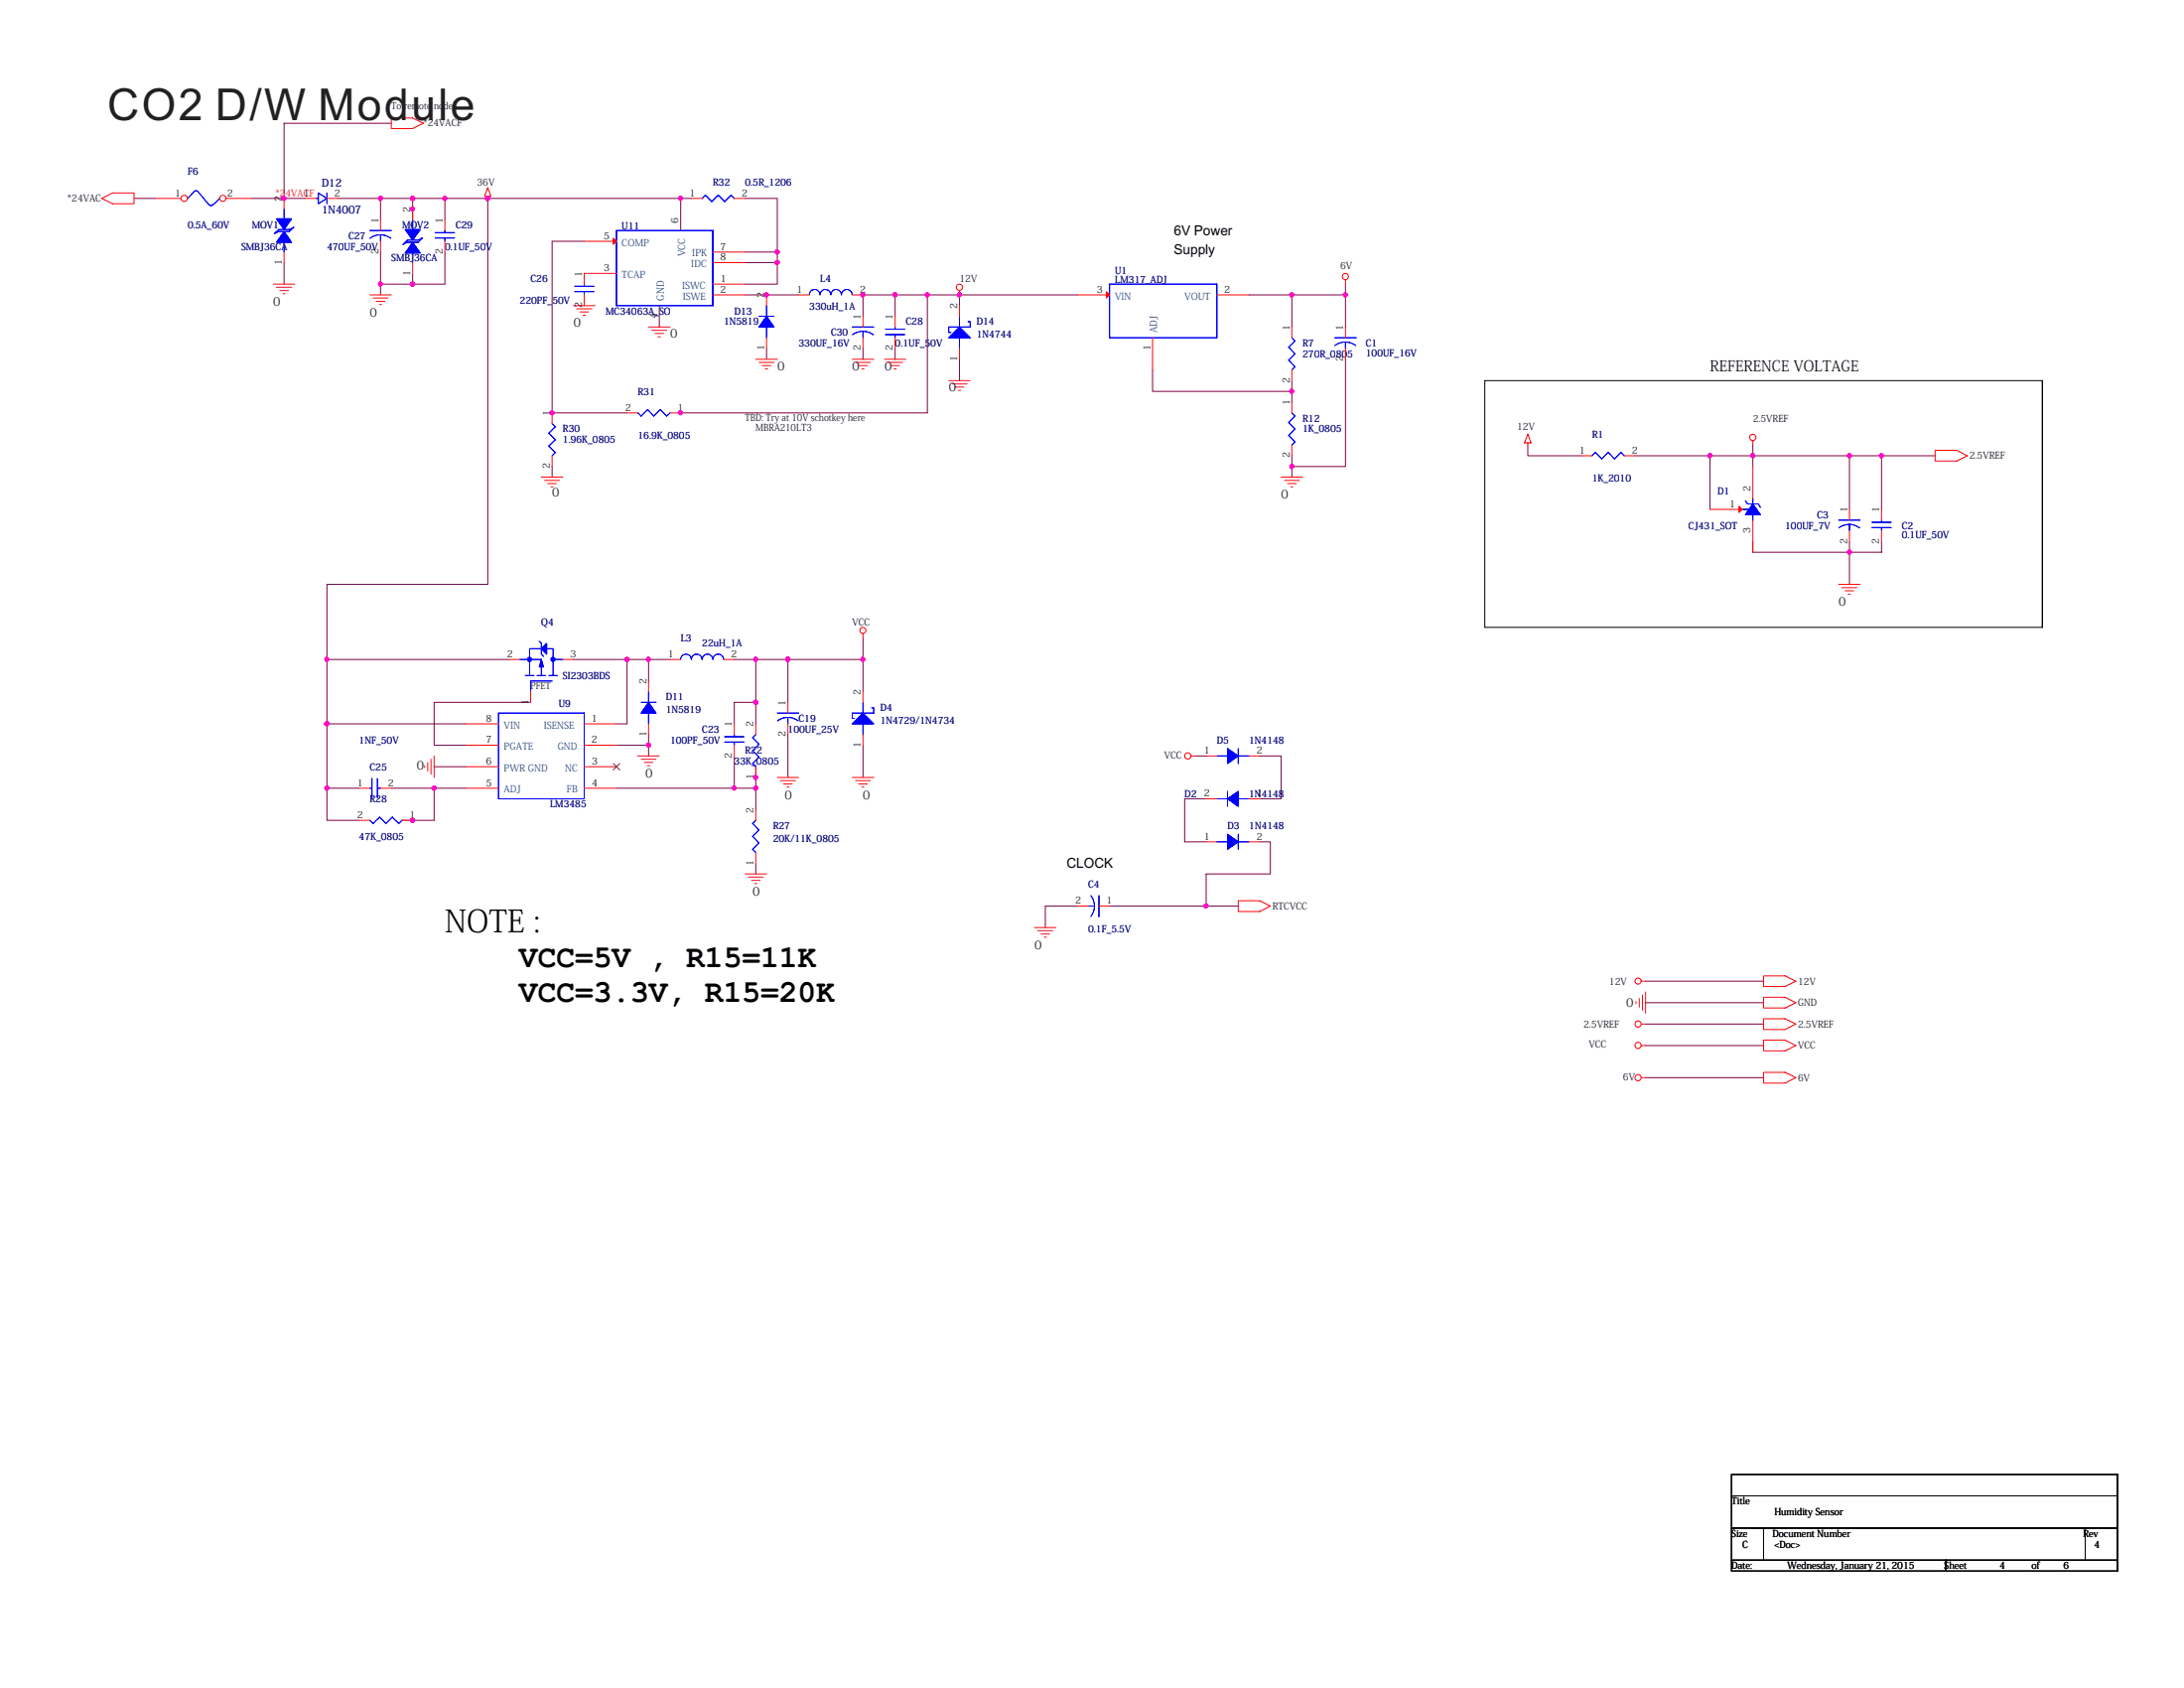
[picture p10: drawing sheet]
<svg xmlns="http://www.w3.org/2000/svg" width="279mm" height="216mm" viewBox="0 0 279 216" stroke-linecap="round" stroke-linejoin="round" font-family="sans-serif">
<g fill="none" stroke="#000" stroke-width=".13">
<path d="M189.9 48.7h71.4v31.5h-71.4zM261.3 48.7v31.5M221.5 188.6h49.4v2.7h-49.4zM221.5 191.3h49.4v4.2h-49.4zM221.5 195.5h4.1v4.1h-4.1zM221.5 199.6h27.4v1.3h-27.4zM225.6 195.5v4.1zM225.6 195.5h41.2v4.1h-41.2zM248.9 199.6v1.3zM248.9 199.6h22v1.3h-22zM266.8 195.5v4.1zM266.8 195.5h4.1v4.1h-4.1z"/>
<path d="M270.9 188.6v2.7zM270.9 191.3v4.2zM270.9 195.5v4.1zM270.9 199.6v1.3"/>
</g>
<g fill="none" stroke="#800040" stroke-width=".13">
<path d="M50.1 15.8h-13.8v9.6M17.1 25.4h2.8M32.2 25.4h6.9M36.3 33.6v2.7M43.2 25.4h5.5M48.7 36.3v1.4M48.7 32.2v4.1M48.7 25.4v2.7M48.7 25.4h4.1M52.8 25.4h4.1M52.8 35v1.3h-4.1M52.8 25.4v2.7"/>
<path d="M56.9 25.4v2.7M56.9 32.2v4.1h-4.1M56.9 25.4h30.2M62.4 25.4v49.3h-20.6v9.6M74.7 30.9h-4.1v21.9h9.6M84.3 39.1v2.7M87.1 25.4h1.4M87.1 25.4v4.1M95.3 25.4h4.1v6.8M95.3 32.2h4.1M95.3 33.6h4.1M95.3 37.7h6.9"/>
<path d="M99.4 32.2v4.1h-4.1M114.5 37.7v2.7M118.6 37.7v15.1h-31.5M122.7 37.7h-12.3v2.7M122.7 37.7h15.1M122.7 37.7v1.4M159.8 37.7h5.5v4.1M165.3 37.7h6.8M172.1 37.7v4.1M172.1 36.3v1.4M70.6 59.7v1.3M98.1 44.6v1.4"/>
<path d="M110.4 44.6v1.4M114.5 44.6v1.4M122.7 46v2.7M147.4 47.3v2.8h17.9M165.3 50.1v1.3M165.3 48.7v1.4M165.3 58.3v1.4M172.1 46v13.7h-6.8v1.3M195.5 56.9v1.4h6.8M209.2 58.3h9.6M218.8 58.3h5.4M218.8 58.3v6.9"/>
<path d="M224.2 56.9v1.4M224.2 58.3v1.4M224.2 58.3h23.4M236.6 58.3v6.9M240.7 58.3v6.9M224.2 69.3v1.3h12.4M236.6 70.6v4.1M236.6 69.3v1.3M240.7 69.3v1.3h-4.1M41.8 84.3h23.4M41.8 84.3v8.3M41.8 92.6v8.2h4.1"/>
<path d="M41.8 92.6h17.8M55.5 98.1h4.1M67.9 89.8h-12.4v5.5h4.1M73.4 84.3h6.8M78.9 95.3h4.1M80.2 84.3v8.3h-1.3M80.2 84.3h2.8M83 94v1.3M83 95.3v1.4M83 84.3h2.7M83 84.3v2.8M93.9 84.3h2.8"/>
<path d="M93.9 96.7v4.1M96.7 89.8h-2.8v2.8M96.7 84.3v8.3M96.7 98.1v2.7M96.7 84.3h13.7M100.8 94v5.4M100.8 84.3v5.5M110.4 81.6v2.7M110.4 95.3v4.1M110.4 84.3v4.2M152.9 96.7h1.4M161.2 96.7h2.7v5.5h-2.7"/>
<path d="M41.8 100.8v4.1h4.1M50.1 100.8h5.4M55.5 100.8h4.1M55.5 100.8v4.1h-4.1M78.9 100.8h15M93.9 100.8h2.8M96.7 100.8v2.7M96.7 110.4v1.4M137.8 115.9h-4.1v2.7M141.9 115.9h12.4M154.3 102.2h-2.7v5.5h2.7M154.3 115.9h4.1"/>
<path d="M161.2 107.7h1.3v4.1h-8.2v4.1M210.5 128.2h15.1M210.5 125.5h15.1M210.5 131h15.1M210.5 133.7h15.1M210.5 137.8h15.1"/>
</g>
<g fill="#f0f" stroke="#f0f" stroke-width=".13">
<circle cx="70.6" cy="52.8" r=".27"/>
<circle cx="114.5" cy="37.7" r=".27"/>
<circle cx="99.4" cy="33.6" r=".27"/>
<circle cx="98.1" cy="37.7" r=".27"/>
<circle cx="87.1" cy="52.8" r=".27"/>
<circle cx="52.8" cy="36.3" r=".27"/>
<circle cx="52.8" cy="25.4" r=".27"/>
<circle cx="48.7" cy="25.4" r=".27"/>
<circle cx="62.4" cy="25.4" r=".27"/>
<circle cx="56.9" cy="25.4" r=".27"/>
<circle cx="52.8" cy="26.7" r=".27"/>
<circle cx="87.1" cy="25.4" r=".27"/>
<circle cx="99.4" cy="32.2" r=".27"/>
<circle cx="110.4" cy="37.7" r=".27"/>
<circle cx="122.7" cy="37.7" r=".27"/>
<circle cx="118.6" cy="37.7" r=".27"/>
<circle cx="96.7" cy="99.4" r=".27"/>
<circle cx="80.2" cy="84.3" r=".27"/>
<circle cx="83" cy="84.3" r=".27"/>
<circle cx="55.5" cy="100.8" r=".27"/>
<circle cx="52.8" cy="104.9" r=".27"/>
<circle cx="96.7" cy="89.8" r=".27"/>
<circle cx="96.7" cy="100.8" r=".27"/>
<circle cx="93.9" cy="100.8" r=".27"/>
<circle cx="41.8" cy="100.8" r=".27"/>
<circle cx="41.8" cy="92.6" r=".27"/>
<circle cx="100.8" cy="84.3" r=".27"/>
<circle cx="110.4" cy="84.3" r=".27"/>
<circle cx="83" cy="95.3" r=".27"/>
<circle cx="96.7" cy="84.3" r=".27"/>
<circle cx="154.3" cy="115.9" r=".27"/>
<circle cx="41.8" cy="84.3" r=".27"/>
<circle cx="165.3" cy="59.7" r=".27"/>
<circle cx="165.3" cy="37.7" r=".27"/>
<circle cx="165.3" cy="50" r=".27"/>
<circle cx="172.1" cy="37.7" r=".27"/>
<circle cx="236.6" cy="58.3" r=".27"/>
<circle cx="224.2" cy="58.3" r=".27"/>
<circle cx="240.7" cy="58.3" r=".27"/>
<circle cx="236.6" cy="70.6" r=".27"/>
<circle cx="48.7" cy="36.3" r=".27"/>
<circle cx="36.3" cy="25.4" r=".27"/>
<circle cx="218.7" cy="58.3" r=".27"/>
</g>
<g fill="none" stroke="#f00" stroke-width=".13">
<path d="M50.1 15.1h2.7l1.4 .7-1.4 .6h-2.7zM13 25.4l1.4-.7h2.7v1.4h-2.7zM35 36.3h2.7M35.4 36.7h1.9M35.8 37.2h1.1M36.2 37.6h.3M36.3 25.4v1.3M36.3 32.2v1.4M47.3 37.7h2.8M47.7 38.1h1.9M48.1 38.5h1.1M48.6 38.9h.2"/>
<path d="M52.8 26.7v1.4M52.8 33.6v1.4M56.9 28.1v1.4M56.9 30.9v1.3M62.4 24l.4 1.1h-.8zM62.4 25.1v.3M73.4 39.1h2.7M73.8 39.5h1.9M74.2 39.9h1.1M74.7 35v1.3M74.7 37.7v1.4M98.1 37.7v1.4"/>
<path d="M102.2 37.7h1.3M109 37.7h1.4M122.7 37.2v.5M172.1 35.8v.5M70.6 52.8v1.4M70.6 58.3v1.4M74.6 40.3h.3M83 41.8h2.7M83.4 42.2h1.9M83.8 42.7h1.1M84.2 43.1h.3M96.7 46h2.7"/>
<path d="M97.1 46.4h1.9M97.5 46.8h1.1M97.9 47.2h.3M98.1 43.2v1.4M109 46h2.8M109.5 46.4h1.9M109.9 46.8h1.1M110.3 47.2h.2M110.4 40.4v1.4M110.4 43.2v1.4M113.2 46h2.7M113.6 46.4h1.9"/>
<path d="M114 46.8h1.1M114.4 47.2h.3M114.5 40.4v1.4M114.5 43.2v1.4M121.4 48.7h2.7M121.8 49.1h1.9M122.2 49.5h1.1M122.6 49.9h.3M165.3 41.8v1.4M165.3 47.3v1.4M195.5 55.5l.4 1.1h-.9zM195.5 56.6v.3"/>
<path d="M224.2 56.4v.5M224.2 59.7v4.1M247.6 57.6h2.7l1.4 .7-1.4 .7h-2.7zM69.3 61h2.7M69.7 61.4h1.9M70.1 61.8h1.1M70.5 62.3h.3M163.9 61h2.7M164.3 61.4h1.9M164.7 61.8h1.1M165.1 62.3h.3M218.8 65.2h4.1"/>
<path d="M224.2 66.5v4.1M235.2 74.7h2.8M235.6 75.2h2M236.1 75.6h1.1M236.5 76h.2M240.7 65.2v1.3M240.7 67.9v1.4M54.3 97.9v.3M54.7 97.5v1.1M55.1 97.1v1.9M55.5 96.7v2.7M65.2 84.3h1.3"/>
<path d="M67.9 88.5v1.3M72 84.3h1.4M81.6 96.7h2.7M82 97.1h1.9M82.4 97.5h1.1M82.8 97.9h.3M93.9 92.6v1.4M93.9 95.3v1.4M96.7 92.6v1.4M96.7 98.1v1.3M99.4 99.4h2.8M99.8 99.8h2"/>
<path d="M100.8 89.8v1.4M100.8 92.6v1.4M109 99.4h2.8M109.5 99.8h1.9M110.4 81v.6M152.4 96.7h.5M154.3 96.7h1.4M159.8 96.7h1.4M95.3 111.8h2.8M95.7 112.2h1.9M96.1 112.6h1.1M96.6 113h.2"/>
<path d="M96.7 103.5v1.4M96.7 109v1.4M100.2 100.3h1.1M100.7 100.7h.2M109.9 100.3h1.1M110.3 100.7h.2M132.4 118.6h2.7M132.8 119h1.9M133.2 119.5h1.1M133.6 119.9h.3M158.4 115.2h2.8l1.3 .7-1.3 .7h-2.8zM209.3 128.1v.3"/>
<path d="M209.7 127.7v1.1M210 125.5h.5M210 131h.5M210 133.7h.5M210 137.8h.5M210.1 127.3v1.9M210.5 126.9v2.7M225.6 127.6h2.8l1.3 .6-1.3 .7h-2.8zM225.6 124.8h2.8l1.3 .7-1.3 .7h-2.8zM225.6 130.3h2.8l1.3 .7-1.3 .7h-2.8zM225.6 133h2.8l1.3 .7-1.3 .7h-2.8zM225.6 137.2h2.8l1.3 .6-1.3 .7h-2.8z"/>
<circle cx="122.7" cy="36.7" r=".4"/>
<circle cx="172.1" cy="35.4" r=".4"/>
<circle cx="224.2" cy="55.9" r=".4"/>
<circle cx="110.4" cy="80.6" r=".39"/>
<circle cx="152" cy="96.7" r=".4"/>
<circle cx="209.6" cy="137.8" r=".4"/>
<circle cx="209.6" cy="131" r=".4"/>
<circle cx="209.6" cy="133.7" r=".4"/>
<circle cx="209.6" cy="125.5" r=".39"/>
</g>
<g fill="none" stroke="#00f" stroke-width=".13">
<path d="M25.4 24.5l-.5-.1-.9 1M25.4 24.6l1.3 1.6M26.8 26.1l.2 .2 .2-.2M28.1 25.4l-.8 .8M35.1 29.9l.5-.5h1.4l.6-.3-.6 .5h-1.4zM36.3 30.9v1.3M36.3 26.7v1.4M52.1 30.7h1.4l.5-.3-.5 .6h-1.4l-.5 .3zM52.8 32.2v1.4M52.8 28.1v1.4M55.7 30.4h2.4M55.7 29.8h2.4"/>
<path d="M56.9 29.5v.3M56.9 30.4v.5M73.5 37.3h2.5M73.5 36.6h2.5M74.7 36.3v.3M74.7 37.3v.4M98.1 39.1v1.3M103.5 37.7a.68 .68 0 0 1 .7-.7 .68 .68 0 0 1 .7 .7M104.9 37.7a.68 .68 0 0 1 .7-.7 .68 .68 0 0 1 .7 .7M106.3 37.7a.67 .67 0 0 1 .7-.7 .67 .67 0 0 1 .6 .7M107.7 37.7a.68 .68 0 0 1 .6-.7 .68 .68 0 0 1 .7 .7M70.6 54.2l.4 .4-.8 .8 .8 .8-.8 .8 .8 .9-.4 .4"/>
<path d="M97.1 40.4h1.9M98.1 41.8v1.4M109 41.8h2.8M110.4 42.4a2.15 2.15 0 0 1 1.3 .4M110.4 42.4a2.15 2.15 0 0 0-1.3 .4M110.4 42.4v.8M113.3 42.8h2.5M113.3 42.1h2.5M114.5 41.8v.3M114.5 42.8v.4M165.3 43.2l.4 .4-.8 .8 .8 .9-.8 .8 .8 .8-.4 .4M222.9 65.2h1.3v1.3"/>
<path d="M223.3 64.1l.3 .4h1.3l.3 .4M224.2 63.8v2M239.5 67.5h2.4M239.5 66.8h2.4M240.7 66.5v.3M240.7 67.5v.4M66.5 84.3h2.8v2.1M67.2 86.4h1.1M68.7 86.4h1.1M69 82l.3 .3v1.4l.2 .2M69.3 83h-1.5v3.4M69.9 83h.9v3.4"/>
<path d="M70.2 86.4h1.1M70.6 87.1h-2.7v1.4M70.8 84.3h1.2M92.7 94.9h2.5M92.7 94.2h2.5M93.9 94v.2M93.9 94.9v.4M96.7 94l-.4 .4 .8 .8-.8 .8 .8 .8-.8 .9 .4 .4M99.4 91.2h2.8M99.5 92.2a2.14 2.14 0 0 1 1.3-.4 2.14 2.14 0 0 1 1.3 .4M100.8 91.8v.8M155.7 96.7h1.3"/>
<path d="M158.4 95.7v2M158.4 96.7h1.4M96.7 104.9l-.4 .4 .8 .9-.8 .8 .8 .8-.8 .8 .4 .4"/>
</g>
<g fill="#00f" stroke="#00f" stroke-width=".13">
<path d="M98.1 40.4l.9 1.4h-1.9z" fill-rule="evenodd"/>
<path d="M98.1 40.4l.9 1.4h-1.9z" fill-rule="evenodd"/>
<path d="M224.2 64.5l1 1.3h-1.9z" fill-rule="evenodd"/>
<path d="M224.2 64.5l1 1.3h-1.9z" fill-rule="evenodd"/>
<path d="M69.3 83l.6-.7v1.4z" fill-rule="evenodd"/>
<path d="M69.3 84.3l.2 1h-.5z" fill-rule="evenodd"/>
<path d="M69.3 83l.6-.7v1.4z" fill-rule="evenodd"/>
<path d="M69.3 84.3l.2 1h-.5z" fill-rule="evenodd"/>
<path d="M36.3 29.6l1 1.4h-1.9z" fill-rule="evenodd"/>
<path d="M35.4 28h1.9l-1 1.4z" fill-rule="evenodd"/>
<path d="M36.3 29.6l1 1.4h-1.9z" fill-rule="evenodd"/>
<path d="M35.4 28h1.9l-1 1.4z" fill-rule="evenodd"/>
<path d="M157 95.7l1.4 1-1.4 1z" fill-rule="evenodd"/>
<path d="M157 95.7l1.4 1-1.4 1z" fill-rule="evenodd"/>
<path d="M52.8 31l1 1.4h-2z" fill-rule="evenodd"/>
<path d="M51.8 29.4h2l-1 1.3z" fill-rule="evenodd"/>
<path d="M52.8 31l1 1.4h-2z" fill-rule="evenodd"/>
<path d="M51.8 29.4h2l-1 1.3z" fill-rule="evenodd"/>
<circle cx="67.7" cy="84.3" r=".27"/>
<circle cx="70.7" cy="84.3" r=".27"/>
</g>
<path d="M222.5 64.7l.4 .5-.4 .4z" fill-rule="evenodd" fill="#f00" stroke="#f00" stroke-width=".13"/>
<circle cx="23.6" cy="25.4" r=".4" fill="#fff" stroke="#f00" stroke-width=".13"/>
<path d="M19.9 25.4h3.3" fill="none" stroke="#f00" stroke-width=".13"/>
<circle cx="28.5" cy="25.4" r=".4" fill="#fff" stroke="#f00" stroke-width=".13"/>
<g fill="none" stroke="#f00" stroke-width=".13">
<path d="M28.9 25.4h3.3M39.1 25.4h1.3M41.8 25.4h1.4M48.7 28.1v1.4M48.7 30.9v1.3M74.7 30.9h4.2M74.7 35h4.2M88.5 25.4h1.3M91.2 37.7h4.1M91.2 32.2h4.1M91.2 33.6h4.1M91.2 36.3h4.1"/>
<path d="M93.9 25.4h1.4M122.7 39.1v1.3M137.8 37.7h4.1M155.7 37.7h4.1M80.2 52.8h1.4M85.7 52.8h1.4M122.7 44.6v1.4M147.4 43.2v4.1M165.3 51.4v1.4M165.3 56.9v1.4M172.1 41.8v1.4M172.1 44.6v1.4"/>
<path d="M202.3 58.3h1.4M207.8 58.3h1.4M236.6 65.2v1.3M236.6 67.9v1.4M59.6 92.6h4.2M59.6 95.3h4.2M59.6 98.1h4.2M74.7 92.6h4.2M74.7 95.3h4.2M74.7 98.1h4.2M83 87.1v1.4M83 92.6v1.4"/>
<path d="M85.7 84.3h1.4M92.6 84.3h1.3M110.4 88.5v1.3M110.4 94v1.3M45.9 104.9h1.4M45.9 100.8h1.4M48.7 100.8h1.4M51.4 104.9h1.4M59.6 100.8h4.2M74.7 100.8h4.2M137.8 115.9h1.4M140.6 115.9h1.3"/>
<path d="M154.3 102.2h1.4M154.3 107.7h1.4M159.8 102.2h1.4M159.8 107.7h1.4"/>
</g>
<g fill="none" stroke="#00f" stroke-width=".13">
<path d="M40.4 25.4h.3M40.7 24.7l1.1 .7-1.1 .7zM41.8 24.7v1.4M47.3 29.5h2.8M48.7 30a2.15 2.15 0 0 1 1.3 .5M48.7 30a2.15 2.15 0 0 0-1.4 .5M48.7 30v.9M78.9 29.5h12.3v9.6h-12.3zM89.8 25.4l.4-.4 .9 .8 .8-.8 .8 .8 .8-.8 .4 .4M91.2 29.5v9.6M141.9 36.3h13.8v6.9h-13.8zM155.7 36.3v6.9"/>
<path d="M81.6 52.8l.4 .4 .8-.8 .9 .8 .8-.8 .8 .8 .4-.4M122.7 43.2v1.4M122.7 40.4v1.4M123.8 41.1h.3v.7h-2.7v.7h.2M165.3 52.8l.4 .4-.8 .8 .8 .9-.8 .8 .8 .8-.4 .4M170.8 43.2h2.7M172.1 43.8a2.15 2.15 0 0 1 1.3 .4M172.1 43.8a2.15 2.15 0 0 0-1.3 .4M172.1 43.8v.8M203.7 58.3l.4-.4 .8 .8 .8-.8 .8 .8 .9-.8 .4 .4M235.2 66.5h2.8M235.2 67.5a2.15 2.15 0 0 1 1.4-.4 2.14 2.14 0 0 1 1.3 .4"/>
<path d="M236.6 67.1v.8M47.6 99.6v2.4M48.3 99.6v2.4M63.8 91.2h10.9v11h-10.9zM74.7 91.2v11M82 89.8h1.9M83 91.2v1.4M83 88.5v1.3M87.1 84.3a.68 .68 0 0 1 .7-.6 .68 .68 0 0 1 .6 .6M88.5 84.3a.68 .68 0 0 1 .6-.6 .68 .68 0 0 1 .7 .6 .69 .69 0 0 1 .7-.6 .69 .69 0 0 1 .7 .6M91.2 84.3a.68 .68 0 0 1 .7-.6 .68 .68 0 0 1 .7 .6M110.4 92.6v1.4"/>
<path d="M110.4 89.8v1.4M111.5 90.5h.3v.7h-2.8v.7h.3M47.3 100.8h.3M47.3 104.9l.4 .4 .9-.8 .8 .8 .8-.8 .8 .8 .4-.4M48.3 100.8h.4M139.2 115.9h.8M139.6 114.6a2.2 2.2 0 0 1 .4 1.3 2.16 2.16 0 0 1-.4 1.3M140.6 114.5v2.8M155.7 107.7h1.3M155.7 102.2h1.3M157 101.2v1.9M158.4 102.2h1.4"/>
<path d="M158.4 106.7v1.9M158.4 107.7h1.4"/>
</g>
<g fill="#00f" stroke="#00f" stroke-width=".13">
<path d="M110.4 91.2l1.4 1.4h-2.8z" fill-rule="evenodd"/>
<path d="M110.4 91.2l1.4 1.4h-2.8z" fill-rule="evenodd"/>
<path d="M157 102.2l1.4-1v1.9z" fill-rule="evenodd"/>
<path d="M157 102.2l1.4-1v1.9z" fill-rule="evenodd"/>
<path d="M122.7 41.8l1.4 1.4h-2.7z" fill-rule="evenodd"/>
<path d="M122.7 41.8l1.4 1.4h-2.7z" fill-rule="evenodd"/>
<path d="M83 89.8l.9 1.4h-1.9z" fill-rule="evenodd"/>
<path d="M83 89.8l.9 1.4h-1.9z" fill-rule="evenodd"/>
<path d="M157 106.7l1.4 1-1.4 .9z" fill-rule="evenodd"/>
<path d="M157 106.7l1.4 1-1.4 .9z" fill-rule="evenodd"/>
</g>
<g fill="#f00" stroke="#f00" stroke-width=".13">
<path d="M141.5 37.3l.4 .4-.4 .4z" fill-rule="evenodd"/>
<path d="M78.5 30.5l.4 .4-.4 .4z" fill-rule="evenodd"/>
</g>
<path d="M78.5 97.7l.8 .8M79.3 97.7l-.9 .8" fill="none" stroke="#804000" stroke-width=".13"/>
<g fill="#f0f" stroke="#f0f" stroke-width=".13">
<circle cx="70.6" cy="52.8" r=".27"/>
<circle cx="114.5" cy="37.7" r=".27"/>
<circle cx="99.4" cy="33.6" r=".27"/>
<circle cx="98.1" cy="37.7" r=".27"/>
<circle cx="87.1" cy="52.8" r=".27"/>
<circle cx="52.8" cy="36.3" r=".27"/>
<circle cx="52.8" cy="25.4" r=".27"/>
<circle cx="48.7" cy="25.4" r=".27"/>
<circle cx="62.4" cy="25.4" r=".27"/>
<circle cx="56.9" cy="25.4" r=".27"/>
<circle cx="52.8" cy="26.7" r=".27"/>
<circle cx="87.1" cy="25.4" r=".27"/>
<circle cx="99.4" cy="32.2" r=".27"/>
<circle cx="110.4" cy="37.7" r=".27"/>
<circle cx="122.7" cy="37.7" r=".27"/>
<circle cx="118.6" cy="37.7" r=".27"/>
<circle cx="96.7" cy="99.4" r=".27"/>
<circle cx="80.2" cy="84.3" r=".27"/>
<circle cx="83" cy="84.3" r=".27"/>
<circle cx="55.5" cy="100.8" r=".27"/>
<circle cx="52.8" cy="104.9" r=".27"/>
<circle cx="96.7" cy="89.8" r=".27"/>
<circle cx="96.7" cy="100.8" r=".27"/>
<circle cx="93.9" cy="100.8" r=".27"/>
<circle cx="41.8" cy="100.8" r=".27"/>
<circle cx="41.8" cy="92.6" r=".27"/>
<circle cx="100.8" cy="84.3" r=".27"/>
<circle cx="110.4" cy="84.3" r=".27"/>
<circle cx="83" cy="95.3" r=".27"/>
<circle cx="96.7" cy="84.3" r=".27"/>
<circle cx="154.3" cy="115.9" r=".27"/>
<circle cx="41.8" cy="84.3" r=".27"/>
<circle cx="165.3" cy="59.7" r=".27"/>
<circle cx="165.3" cy="37.7" r=".27"/>
<circle cx="165.3" cy="50" r=".27"/>
<circle cx="172.1" cy="37.7" r=".27"/>
<circle cx="236.6" cy="58.3" r=".27"/>
<circle cx="224.2" cy="58.3" r=".27"/>
<circle cx="240.7" cy="58.3" r=".27"/>
<circle cx="236.6" cy="70.6" r=".27"/>
<circle cx="48.7" cy="36.3" r=".27"/>
<circle cx="36.3" cy="25.4" r=".27"/>
<circle cx="218.7" cy="58.3" r=".27"/>
</g>
<text font-size="5.6" fill="#231f20" x="13.7" y="15.4">CO2 D/W Module</text>
<g font-size="4">
<text x="56.9" y="119.2">NOTE :</text>
<text x="66.4" y="123.7">VCC=5V , R15=11K</text>
<text x="66.4" y="128.2">VCC=3.3V, R15=20K</text>
</g>
<text font-size="1.9" x="218.8" y="47.5">REFERENCE VOLTAGE</text>
<g font-size="1.8">
<text x="150.2" y="30">6V Power</text>
<text x="150.2" y="32.5">Supply</text>
<text x="136.5" y="111">CLOCK</text>
</g>
<g font-size="1.5">
<text x="35" y="39.1">0</text>
<text x="47.3" y="40.4">0</text>
<text x="73.4" y="41.8">0</text>
<text x="85.7" y="43.2">0</text>
<text x="99.4" y="47.3">0</text>
<text x="109" y="47.3">0</text>
<text x="113.2" y="47.3">0</text>
<text x="121.4" y="50">0</text>
<text x="70.6" y="63.5">0</text>
<text x="163.9" y="63.8">0</text>
<text x="235.2" y="77.5">0</text>
<text x="53.3" y="98.5">0</text>
<text x="82.6" y="99.4">0</text>
<text x="100.4" y="102.2">0</text>
<text x="110.4" y="102.2">0</text>
<text x="96.3" y="114.5">0</text>
<text x="132.4" y="121.4">0</text>
<text x="208.1" y="128.8">0</text>
</g>
<g font-size="1.4" fill="#000080">
<text x="41.1" y="23.9">D12</text>
<text x="41.1" y="27.3">1N4007</text>
</g>
<g font-size="1.2">
<text x="50.1" y="14">To remote node</text>
<text x="54.2" y="16.1">*24VACF</text>
<text x="61" y="23.7">36V</text>
<text x="8.6" y="25.8">*24VAC</text>
<text x="22.4" y="25.1">1</text>
<text x="29.1" y="25.1">2</text>
<text x="36" y="25.8" transform="rotate(-90 36 25.8)">2</text>
<text x="38.8" y="25.1">1</text>
<text x="42.8" y="25.1">2</text>
<text x="48.4" y="28.5" transform="rotate(-90 48.4 28.5)">1</text>
<text x="52.5" y="27.2" transform="rotate(-90 52.5 27.2)">2</text>
<text x="56.6" y="28.5" transform="rotate(-90 56.6 28.5)">1</text>
<text x="86.8" y="28.5" transform="rotate(-90 86.8 28.5)">6</text>
<text x="88.2" y="25.1">1</text>
<text x="94.9" y="25.1">2</text>
<text x="36" y="33.9" transform="rotate(-90 36 33.9)">1</text>
<text x="48.4" y="32.5" transform="rotate(-90 48.4 32.5)">2</text>
<text x="52.5" y="35.2" transform="rotate(-90 52.5 35.2)">1</text>
<text x="56.6" y="32.5" transform="rotate(-90 56.6 32.5)">2</text>
<text x="74.4" y="35.4" transform="rotate(-90 74.4 35.4)">1</text>
<text x="77.2" y="30.6">5</text>
<text x="77.2" y="34.7">3</text>
<text x="92.2" y="31.9">7</text>
<text x="92.2" y="33.3">8</text>
<text x="171.4" y="34.4">6V</text>
<text x="74.4" y="39.4" transform="rotate(-90 74.4 39.4)">2</text>
<text x="84.1" y="40.7" transform="rotate(-90 84.1 40.7)">4</text>
<text x="92.2" y="37.4">2</text>
<text x="92.2" y="36">1</text>
<text x="97.8" y="38.1" transform="rotate(-90 97.8 38.1)">2</text>
<text x="101.9" y="37.4">1</text>
<text x="110" y="37.4">2</text>
<text x="110.1" y="40.9" transform="rotate(-90 110.1 40.9)">1</text>
<text x="114.2" y="40.9" transform="rotate(-90 114.2 40.9)">1</text>
<text x="122.4" y="39.5" transform="rotate(-90 122.4 39.5)">2</text>
<text x="122.7" y="36.1">12V</text>
<text x="140.3" y="37.4">3</text>
<text x="156.6" y="37.4">2</text>
<text x="97.8" y="44.9" transform="rotate(-90 97.8 44.9)">1</text>
<text x="110.1" y="44.9" transform="rotate(-90 110.1 44.9)">2</text>
<text x="114.2" y="44.9" transform="rotate(-90 114.2 44.9)">2</text>
<text x="122.4" y="46.2" transform="rotate(-90 122.4 46.2)">1</text>
<text x="147.2" y="44.9" transform="rotate(-90 147.2 44.9)">1</text>
<text x="165" y="42.2" transform="rotate(-90 165 42.2)">1</text>
<text x="171.8" y="46.2" transform="rotate(-90 171.8 46.2)">2</text>
<text x="171.8" y="42.2" transform="rotate(-90 171.8 42.2)">1</text>
<text x="70.3" y="53.2" transform="rotate(-90 70.3 53.2)">1</text>
<text x="80" y="52.5">2</text>
<text x="86.7" y="52.5">1</text>
<text x="95.3" y="53.8">TBD: Try at 10V schotkey here</text>
<text x="165" y="51.9" transform="rotate(-90 165 51.9)">1</text>
<text x="165" y="49" transform="rotate(-90 165 49)">2</text>
<text x="224.2" y="53.9">2.5VREF</text>
<text x="70.3" y="59.9" transform="rotate(-90 70.3 59.9)">2</text>
<text x="96.7" y="55.1">MBRA210LT3</text>
<text x="165" y="58.6" transform="rotate(-90 165 58.6)">2</text>
<text x="194.1" y="55">12V</text>
<text x="202" y="58">1</text>
<text x="208.7" y="58">2</text>
<text x="251.9" y="58.7">2.5VREF</text>
<text x="221.3" y="64.9">1</text>
<text x="223.9" y="62.8" transform="rotate(-90 223.9 62.8)">2</text>
<text x="236.3" y="65.6" transform="rotate(-90 236.3 65.6)">1</text>
<text x="240.4" y="65.6" transform="rotate(-90 240.4 65.6)">1</text>
<text x="223.9" y="68.2" transform="rotate(-90 223.9 68.2)">3</text>
<text x="236.3" y="69.5" transform="rotate(-90 236.3 69.5)">2</text>
<text x="240.4" y="69.5" transform="rotate(-90 240.4 69.5)">2</text>
<text x="109" y="80">VCC</text>
<text x="64.9" y="84.1">2</text>
<text x="67.9" y="88.1">PFET</text>
<text x="73" y="84.1">3</text>
<text x="82.7" y="87.5" transform="rotate(-90 82.7 87.5)">2</text>
<text x="85.4" y="84.1">1</text>
<text x="93.5" y="84.1">2</text>
<text x="110.1" y="88.9" transform="rotate(-90 110.1 88.9)">2</text>
<text x="62.1" y="95">7</text>
<text x="62.1" y="92.3">8</text>
<text x="67.6" y="90.1" transform="rotate(-90 67.6 90.1)">1</text>
<text x="75.7" y="92.3">1</text>
<text x="75.7" y="95">2</text>
<text x="82.7" y="94.2" transform="rotate(-90 82.7 94.2)">1</text>
<text x="93.6" y="93" transform="rotate(-90 93.6 93)">1</text>
<text x="96.4" y="93" transform="rotate(-90 96.4 93)">2</text>
<text x="100.5" y="94.2" transform="rotate(-90 100.5 94.2)">2</text>
<text x="100.5" y="90.3" transform="rotate(-90 100.5 90.3)">1</text>
<text x="110.1" y="95.6" transform="rotate(-90 110.1 95.6)">1</text>
<text x="45.7" y="100.5">1</text>
<text x="49.6" y="100.5">2</text>
<text x="62.1" y="100.5">5</text>
<text x="62.1" y="97.8">6</text>
<text x="75.7" y="97.8">3</text>
<text x="75.7" y="100.5">4</text>
<text x="93.6" y="97" transform="rotate(-90 93.6 97)">2</text>
<text x="96.4" y="99.7" transform="rotate(-90 96.4 99.7)">1</text>
<text x="148.9" y="97">VCC</text>
<text x="154" y="96.4">1</text>
<text x="154" y="101.9">2</text>
<text x="160.7" y="96.4">2</text>
<text x="160.7" y="101.9">1</text>
<text x="45.7" y="104.6">2</text>
<text x="52.4" y="104.6">1</text>
<text x="96.4" y="104" transform="rotate(-90 96.4 104)">2</text>
<text x="154" y="107.4">1</text>
<text x="160.7" y="107.4">2</text>
<text x="96.4" y="110.7" transform="rotate(-90 96.4 110.7)">1</text>
<text x="137.6" y="115.6">2</text>
<text x="141.5" y="115.6">1</text>
<text x="162.8" y="116.3">RTCVCC</text>
<text x="205.9" y="125.9">12V</text>
<text x="230" y="125.9">12V</text>
<text x="202.6" y="131.4">2.5VREF</text>
<text x="230" y="128.7">GND</text>
<text x="230" y="131.4">2.5VREF</text>
<text x="203.3" y="134">VCC</text>
<text x="230" y="134.2">VCC</text>
<text x="207.6" y="138.1">6V</text>
<text x="230" y="138.3">6V</text>
<text x="221.5" y="192.4">Title</text>
<text x="221.5" y="196.6">Size</text>
<text x="222.9" y="197.9">C</text>
<text x="226.7" y="196.6">Document Number</text>
<text x="227" y="197.9">&lt;Doc&gt;</text>
<text x="227" y="193.8">Humidity Sensor</text>
<text x="266.5" y="196.6">Rev</text>
<text x="267.9" y="197.9">4</text>
<text x="221.5" y="200.7">Date:</text>
<text x="228.6" y="200.7">Wednesday, January 21, 2015</text>
<text x="248.7" y="200.7">Sheet</text>
<text x="255.8" y="200.7">4</text>
<text x="259.9" y="200.7">of</text>
<text x="264" y="200.7">6</text>
</g>
<g font-size="1.2" fill="#000080">
<text x="24" y="22.4">F6</text>
<text x="91.2" y="23.7">R32</text>
<text x="95.3" y="23.7">0.5R_1206</text>
<text x="24" y="29.2">0.5A_60V</text>
<text x="32.2" y="29.2">MOV1</text>
<text x="51.4" y="29.2">MOV2</text>
<text x="58.3" y="29.2">C29</text>
<text x="79.5" y="29.4">U11</text>
<text x="30.9" y="32">SMBJ36CA</text>
<text x="41.8" y="32">470UF_50V</text>
<text x="44.6" y="30.6">C27</text>
<text x="50.1" y="33.4">SMBJ36CA</text>
<text x="56.9" y="32">0.1UF_50V</text>
<text x="142.6" y="35">U1</text>
<text x="66.5" y="38.8">220PF_50V</text>
<text x="67.9" y="36.1">C26</text>
<text x="77.5" y="40.2">MC34063A_SO</text>
<text x="92.6" y="41.6">1N5819</text>
<text x="93.9" y="40.2">D13</text>
<text x="103.5" y="39.7">330uH_1A</text>
<text x="104.9" y="36.1">L4</text>
<text x="115.9" y="41.6">C28</text>
<text x="124.9" y="41.6">D14</text>
<text x="142.6" y="36.2">LM317_ADJ</text>
<text x="102.2" y="44.3">330UF_16V</text>
<text x="106.3" y="42.9">C30</text>
<text x="114.5" y="44.3">0.1UF_50V</text>
<text x="124.9" y="43.2">1N4744</text>
<text x="166.6" y="44.3">R7</text>
<text x="166.6" y="45.7">270R_0805</text>
<text x="174.7" y="44.3">C1</text>
<text x="174.7" y="45.6">100UF_16V</text>
<text x="81.6" y="50.5">R31</text>
<text x="166.6" y="53.9">R12</text>
<text x="72" y="55.3">R30</text>
<text x="72" y="56.7">1.96K_0805</text>
<text x="81.6" y="56.1">16.9K_0805</text>
<text x="166.6" y="55.3">1K_0805</text>
<text x="203.7" y="56">R1</text>
<text x="203.7" y="61.6">1K_2010</text>
<text x="219.7" y="63.2">D1</text>
<text x="216" y="67.6">CJ431_SOT</text>
<text x="228.4" y="67.6">100UF_7V</text>
<text x="232.5" y="66.3">C3</text>
<text x="243.3" y="67.6">C2</text>
<text x="243.3" y="68.9">0.1UF_50V</text>
<text x="69.3" y="80">Q4</text>
<text x="87.1" y="82">L3</text>
<text x="89.8" y="82.7">22uH_1A</text>
<text x="72" y="86.8">SI2303BDS</text>
<text x="85.2" y="89.6">D11</text>
<text x="45.9" y="95.1">1NF_50V</text>
<text x="71.5" y="90.4">U9</text>
<text x="85.2" y="91.2">1N5819</text>
<text x="85.7" y="95.1">100PF_50V</text>
<text x="89.8" y="93.7">C23</text>
<text x="100.8" y="93.7">100UF_25V</text>
<text x="102.2" y="92.3">C19</text>
<text x="112.6" y="91">D4</text>
<text x="112.6" y="92.6">1N4729/1N4734</text>
<text x="155.7" y="95.1">D5</text>
<text x="159.8" y="95.1">1N4148</text>
<text x="47.3" y="98.5">C25</text>
<text x="93.9" y="97.8">33K_0805</text>
<text x="95.3" y="96.4">R22</text>
<text x="151.6" y="101.9">D2</text>
<text x="159.8" y="101.9">1N4148</text>
<text x="45.9" y="107.4">47K_0805</text>
<text x="47.3" y="102.6">R28</text>
<text x="70.4" y="103.3">LM3485</text>
<text x="98.9" y="106">R27</text>
<text x="98.9" y="107.7">20K/11K_0805</text>
<text x="157" y="106">D3</text>
<text x="159.8" y="106">1N4148</text>
<text x="139.2" y="113.6">C4</text>
<text x="139.2" y="119.2">0.1F_5.5V</text>
</g>
<text font-size="1.2" fill="#f00" x="35.2" y="25.1">*24VACF</text>
<g font-size="1.2" fill="#004080">
<text x="79.5" y="31.4">COMP</text>
<text x="79.5" y="35.5">TCAP</text>
<text x="87.7" y="32.8" transform="rotate(-90 87.7 32.8)">VCC</text>
<text x="88.4" y="34.2">IDC</text>
<text x="88.6" y="32.8">IPK</text>
<text x="84.9" y="38.4" transform="rotate(-90 84.9 38.4)">GND</text>
<text x="87.3" y="36.9">ISWC</text>
<text x="87.3" y="38.3">ISWE</text>
<text x="142.6" y="38.3">VIN</text>
<text x="151.6" y="38.3">VOUT</text>
<text x="148" y="42.5" transform="rotate(-90 148 42.5)">ADJ</text>
<text x="64.5" y="95.9">PGATE</text>
<text x="64.5" y="93.2">VIN</text>
<text x="69.6" y="93.2">ISENSE</text>
<text x="71.3" y="95.9">GND</text>
<text x="64.5" y="101.4">ADJ</text>
<text x="64.5" y="98.6">PWR GND</text>
<text x="72.3" y="98.6">NC</text>
<text x="72.5" y="101.4">FB</text>
</g>
</svg>
